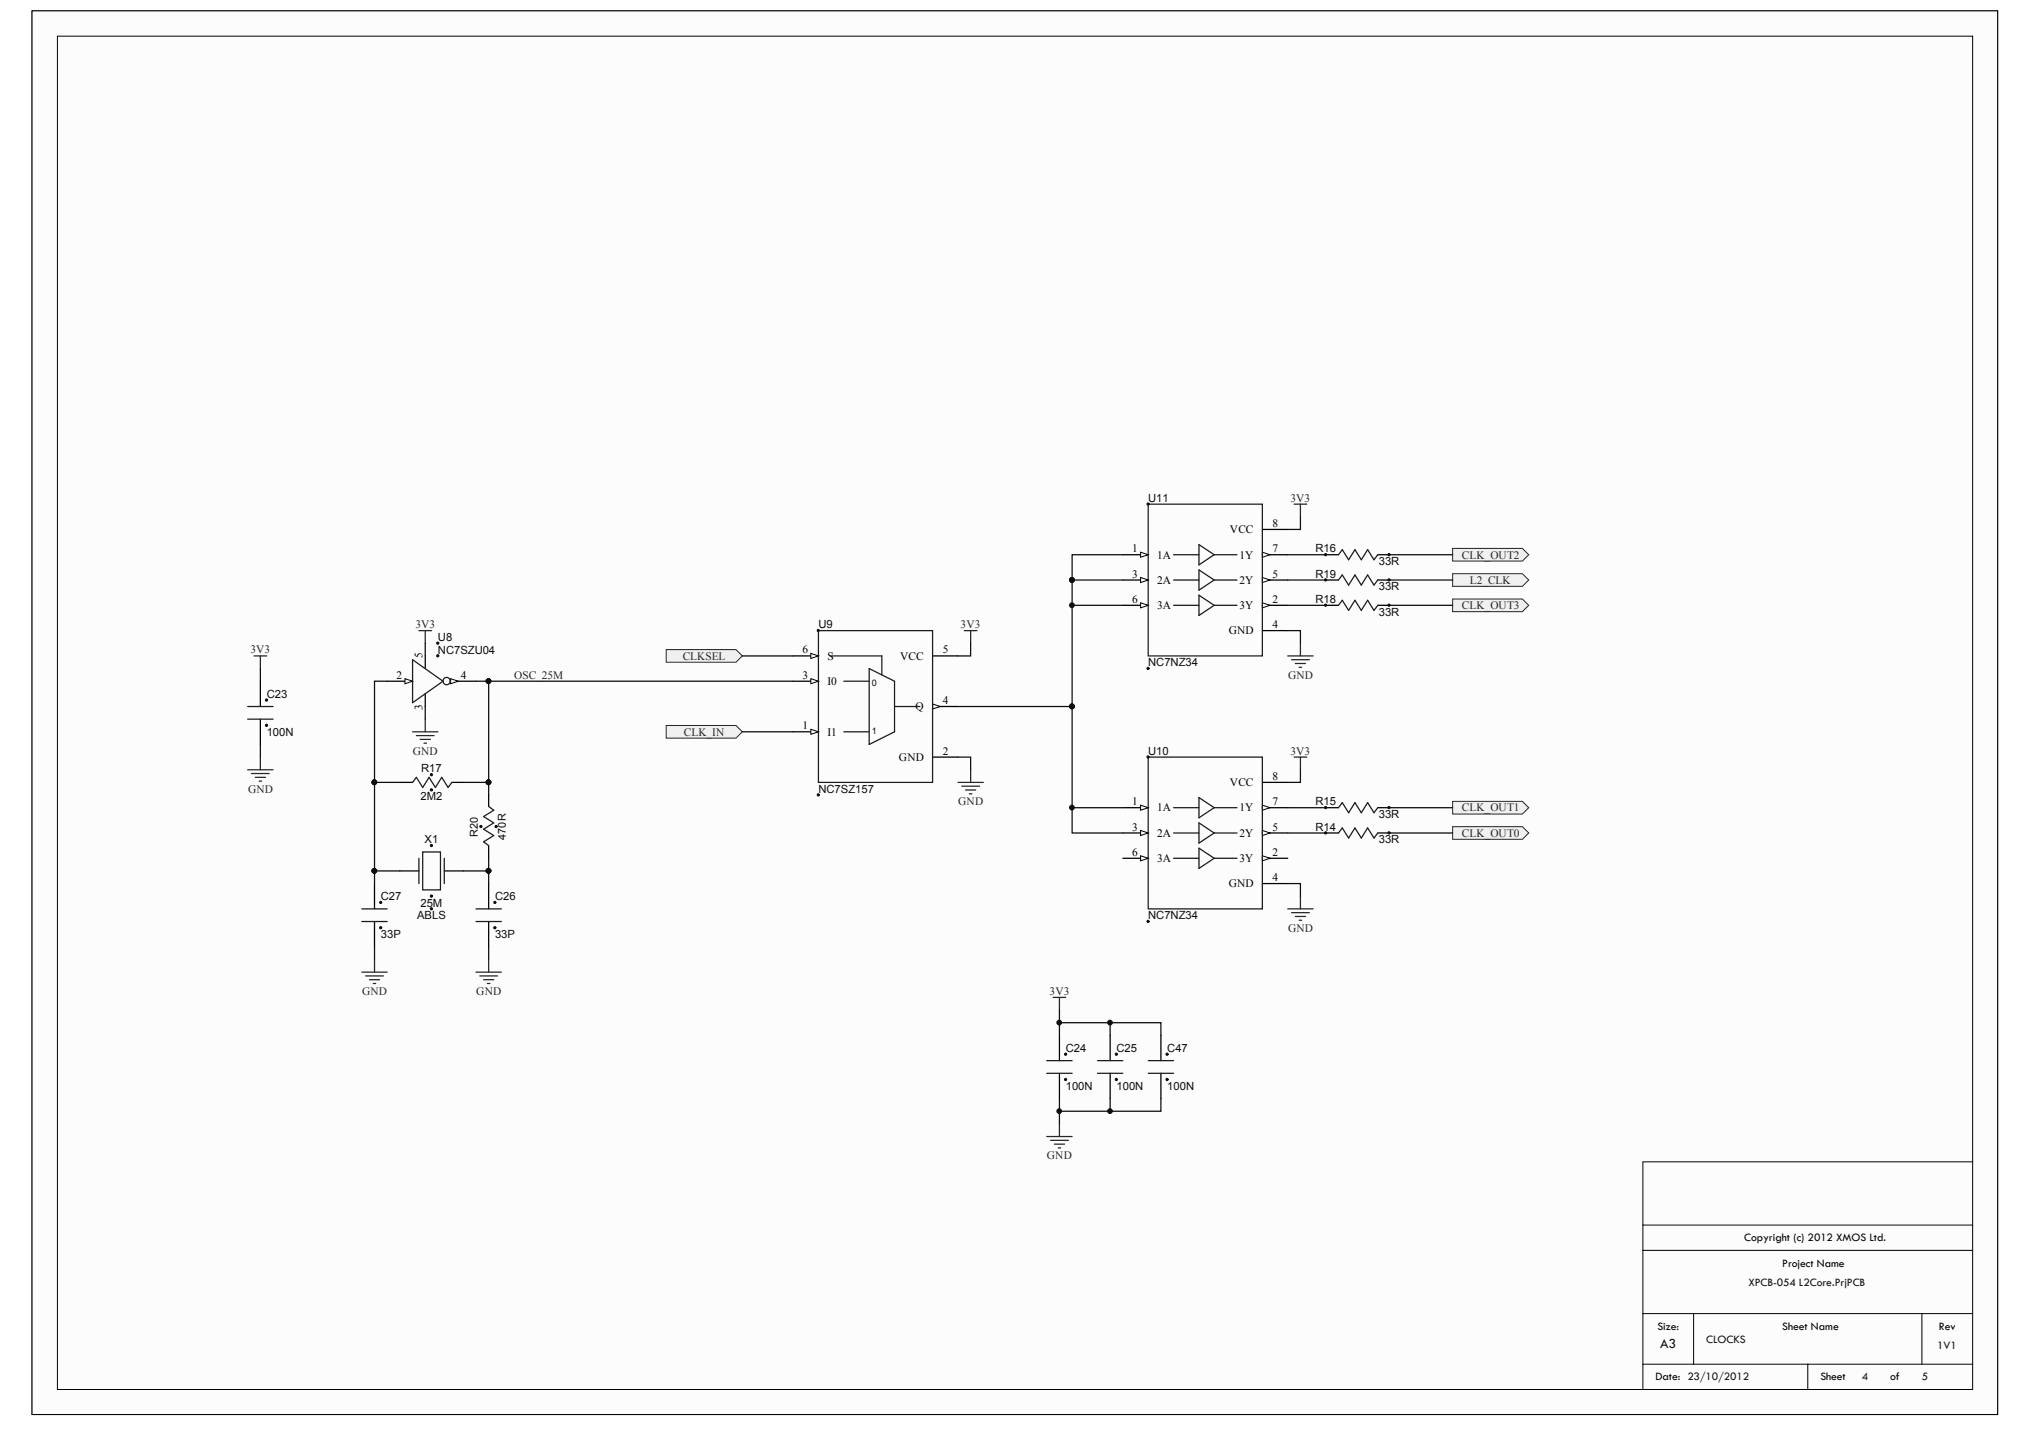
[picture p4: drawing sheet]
<svg xmlns="http://www.w3.org/2000/svg" width="287mm" height="202mm" viewBox="0 0 287 202" stroke-linecap="round" stroke-linejoin="round" font-family="sans-serif">
<path d="M4.5 1.5h277.3v198h-277.3z" fill="#fcfcfc" stroke="#000" stroke-width=".14"/>
<path d="M8.1 5.1h270.2v190.9h-270.2zM278.3 176.4h-46.5v8.9M278.3 172.8h-46.5v3.6M278.3 163.9h-46.5v8.9M231.8 192.4v-7.1h7.1v7.1M238.9 185.3h39.4M255 192.4h-23.2v3.6M271.1 185.3v7.1M278.3 192.4h-23.3v3.6" fill="none" stroke="#000" stroke-width=".14"/>
<path d="M36.7 96.1v3.6M63.6 96.1h3.5M36.7 101.4v3.6" fill="none" stroke="#000" stroke-width=".18"/>
<path d="M34.9 99.7h3.6M34.9 101.4h3.6" fill="none" stroke="#1c1c1c" stroke-width=".18"/>
<g fill="#0e0e0e" stroke="#0e0e0e" stroke-width=".14">
<circle cx="37.6" cy="102.3" r=".16"/>
<circle cx="37.6" cy="98.8" r=".16"/>
</g>
<path d="M35.8 92.5h1.8M36.7 92.5v1.8M34.9 108.6h3.6M35.5 109.1h2.5M36 109.7h1.4M36.6 110.2h.3M36.7 106.8v1.8" fill="none" stroke="#262626" stroke-width=".18"/>
<path d="M36.7 94.3v1.8M36.7 105v1.8" fill="none" stroke="#0e0e0e" stroke-width=".18"/>
<path d="M63.6 95.7l1 .4-1 .4z" fill="#fcfcfc" stroke="#000" stroke-width=".14"/>
<path d="M54.6 96.1h3.6" fill="none" stroke="#000" stroke-width=".18"/>
<path d="M57.1 95.7l1.1 .4-1.1 .4z" fill="#fcfcfc" stroke="#000" stroke-width=".14"/>
<g fill="none" stroke="#000" stroke-width=".18">
<path d="M60 92.5v1.8M60 97.9v1.8M111.9 96.1h3.6M56.4 110.4h1.8M63.7 110.4h1.7M68.9 112.2v1.6M68.9 119.3v1.8M52.8 124.6v3.6M52.8 130v3.6M56.4 122.9h2.7M62.7 122.9h2.7M68.9 124.6v3.6"/>
<path d="M68.9 130v3.6"/>
</g>
<g fill="none" stroke="#1c1c1c" stroke-width=".18">
<path d="M58.2 93.1l4.3 3-4.3 3zM58.2 110.4l.5-.7 .9 1.4 .9-1.4 .9 1.4 .9-1.4 .9 1.4 .5-.7M68.9 113.8l.8 .5-1.5 .9 1.5 .9-1.5 .9 1.5 .9-1.5 .9 .7 .5M51 128.2h3.6M51 130h3.6M59.1 121.1v3.5M59.6 120.2h2.5v5.3h-2.5zM62.7 121.1v3.5M67.1 128.2h3.6M67.1 130h3.6"/>
<circle cx="63" cy="96.1" r=".51"/>
</g>
<g fill="#0e0e0e" stroke="#0e0e0e" stroke-width=".14">
<circle cx="61.8" cy="92.5" r=".16"/>
<circle cx="61.8" cy="90.7" r=".16"/>
<circle cx="60.9" cy="111.4" r=".16"/>
<circle cx="60.9" cy="109.3" r=".16"/>
<circle cx="70" cy="116.6" r=".16"/>
<circle cx="67.8" cy="116.6" r=".16"/>
<circle cx="60.9" cy="126.4" r=".16"/>
<circle cx="60.9" cy="128.2" r=".16"/>
<circle cx="60.9" cy="119.3" r=".16"/>
<circle cx="69.8" cy="130.9" r=".16"/>
<circle cx="69.8" cy="127.3" r=".16"/>
<circle cx="53.7" cy="130.9" r=".16"/>
<circle cx="53.7" cy="127.3" r=".16"/>
<circle cx="68.9" cy="110.3" r=".34"/>
<circle cx="52.8" cy="110.3" r=".34"/>
<circle cx="52.8" cy="122.8" r=".34"/>
<circle cx="68.9" cy="122.8" r=".34"/>
</g>
<path d="M54.6 96.1h-1.8v14.3M60 90.7v1.8M60 99.7v1.7M52.8 110.4h3.6M52.8 110.4v14.2M65.4 110.4h3.5v1.8M52.8 133.6v1.7M52.8 122.9h3.6M65.4 122.9h3.5M68.9 121.1v3.5M68.9 133.6v1.7" fill="none" stroke="#0e0e0e" stroke-width=".18"/>
<g fill="none" stroke="#262626" stroke-width=".18">
<path d="M59.1 89h1.8M60 89v1.7M58.2 103.2h3.6M58.7 103.8h2.5M59.3 104.3h1.4M59.8 104.8h.4M60 101.4v1.8M51 137.1h3.6M51.6 137.7h2.5M52.1 138.2h1.5M52.7 138.7h.3M52.8 135.3v1.8"/>
<path d="M67.1 137.1h3.6M67.7 137.7h2.5M68.2 138.2h1.5M68.8 138.7h.3M68.9 135.3v1.8"/>
</g>
<path d="M114.4 95.7l1.1 .4-1.1 .4z" fill="#fcfcfc" stroke="#000" stroke-width=".14"/>
<path d="M111.9 103.2h3.6" fill="none" stroke="#000" stroke-width=".18"/>
<path d="M114.4 102.9l1.1 .3-1.1 .4z" fill="#fcfcfc" stroke="#000" stroke-width=".14"/>
<path d="M111.9 92.5h3.6" fill="none" stroke="#000" stroke-width=".18"/>
<path d="M114.4 92.2l1.1 .3-1.1 .4z" fill="#fcfcfc" stroke="#000" stroke-width=".14"/>
<path d="M131.6 92.5h3.5M131.6 99.7h3.5" fill="none" stroke="#000" stroke-width=".18"/>
<path d="M131.6 99.3l1 .4-1 .3z" fill="#fcfcfc" stroke="#000" stroke-width=".14"/>
<path d="M131.6 106.8h3.5" fill="none" stroke="#000" stroke-width=".18"/>
<path d="M115.5 89h16.1v21.4h-16.1zM117.3 92.5h7.1v2.7M119 96.1h3.6M122.6 94.3l3.6 1.8v7.1l-3.6 1.8zM126.2 99.7h3.6M119 103.2h3.6" fill="none" stroke="#1c1c1c" stroke-width=".18"/>
<g fill="#0e0e0e" stroke="#0e0e0e" stroke-width=".14">
<circle cx="115.4" cy="112.1" r=".16"/>
<circle cx="115.4" cy="88.9" r=".16"/>
<circle cx="68.9" cy="96.1" r=".34"/>
<circle cx="68.9" cy="110.3" r=".34"/>
</g>
<path d="M67.1 96.1h44.8M68.9 96.1v14.3" fill="none" stroke="#0e0e0e" stroke-width=".18"/>
<g fill="#f0f0f0" stroke="#262626" stroke-width=".14">
<path d="M94 91.6h9.8l.9 .9-.9 .9h-9.8z" fill-rule="evenodd"/>
<path d="M94 102.3h9.8l.9 .9-.9 .9h-9.8z" fill-rule="evenodd"/>
</g>
<path d="M104.7 92.5h7.2M136.9 90.7v1.8h-1.8M104.7 103.2h7.2M135.1 106.8h1.8v1.8" fill="none" stroke="#0e0e0e" stroke-width=".18"/>
<path d="M136 89h1.8M136.9 89v1.7M135.1 110.4h3.6M135.7 110.9h2.5M136.2 111.4h1.5M136.8 112h.3M136.9 108.6v1.8" fill="none" stroke="#262626" stroke-width=".18"/>
<path d="M158.4 113.9h3.6" fill="none" stroke="#000" stroke-width=".18"/>
<path d="M160.9 113.6l1.1 .3-1.1 .4z" fill="#fcfcfc" stroke="#000" stroke-width=".14"/>
<path d="M158.4 121.1h3.6" fill="none" stroke="#000" stroke-width=".18"/>
<path d="M160.9 120.7l1.1 .4-1.1 .3z" fill="#fcfcfc" stroke="#000" stroke-width=".14"/>
<path d="M178.1 110.4h3.6M178.1 113.9h3.6" fill="none" stroke="#000" stroke-width=".18"/>
<path d="M178.1 113.6l1.1 .3-1.1 .4z" fill="#fcfcfc" stroke="#000" stroke-width=".14"/>
<path d="M178.1 117.5h3.6M178.1 124.6h3.6" fill="none" stroke="#000" stroke-width=".18"/>
<path d="M178.1 117.1l1.1 .4-1.1 .4z" fill="#fcfcfc" stroke="#000" stroke-width=".14"/>
<path d="M178.1 121.1h3.6" fill="none" stroke="#000" stroke-width=".18"/>
<path d="M178.1 120.7l1.1 .4-1.1 .3z" fill="#fcfcfc" stroke="#000" stroke-width=".14"/>
<path d="M158.4 117.5h3.6" fill="none" stroke="#000" stroke-width=".18"/>
<path d="M160.9 117.1l1.1 .4-1.1 .4z" fill="#fcfcfc" stroke="#000" stroke-width=".14"/>
<path d="M162 106.8h16.1v21.4h-16.1zM165.6 117.5h3.5M165.6 113.9h3.5M169.1 119.6l2.2 1.5-2.2 1.4zM169.1 112.5l2.2 1.4-2.2 1.5zM169.1 116.1l2.2 1.4-2.2 1.4zM171.3 117.5h3.2M171.3 113.9h3.2M165.6 121.1h3.5M171.3 121.1h3.2" fill="none" stroke="#1c1c1c" stroke-width=".18"/>
<g fill="#0e0e0e" stroke="#0e0e0e" stroke-width=".14">
<circle cx="162" cy="130" r=".16"/>
<circle cx="162" cy="106.8" r=".16"/>
</g>
<path d="M158.4 78.3h3.6" fill="none" stroke="#000" stroke-width=".18"/>
<path d="M160.9 77.9l1.1 .4-1.1 .3z" fill="#fcfcfc" stroke="#000" stroke-width=".14"/>
<path d="M158.4 85.4h3.6" fill="none" stroke="#000" stroke-width=".18"/>
<path d="M160.9 85l1.1 .4-1.1 .3z" fill="#fcfcfc" stroke="#000" stroke-width=".14"/>
<path d="M178.1 74.7h3.6M178.1 78.3h3.6" fill="none" stroke="#000" stroke-width=".18"/>
<path d="M178.1 77.9l1.1 .4-1.1 .3z" fill="#fcfcfc" stroke="#000" stroke-width=".14"/>
<path d="M178.1 89h3.6M178.1 81.8h3.6" fill="none" stroke="#000" stroke-width=".18"/>
<path d="M178.1 81.5l1.1 .3-1.1 .4z" fill="#fcfcfc" stroke="#000" stroke-width=".14"/>
<path d="M178.1 85.4h3.6" fill="none" stroke="#000" stroke-width=".18"/>
<path d="M178.1 85l1.1 .4-1.1 .3z" fill="#fcfcfc" stroke="#000" stroke-width=".14"/>
<path d="M158.4 81.8h3.6" fill="none" stroke="#000" stroke-width=".18"/>
<path d="M160.9 81.5l1.1 .3-1.1 .4z" fill="#fcfcfc" stroke="#000" stroke-width=".14"/>
<g fill="none" stroke="#1c1c1c" stroke-width=".18">
<path d="M162 71.1h16.1v21.4h-16.1zM165.6 78.3h3.5M169.1 76.8l2.2 1.5-2.2 1.4zM171.3 78.3h3.2M188.8 78.3l.6-.8 .9 1.5 .9-1.5 .8 1.5 .9-1.5 .9 1.5 .6-.7M165.6 85.4h3.5M165.6 81.8h3.5M169.1 84l2.2 1.4-2.2 1.4zM169.1 80.4l2.2 1.4-2.2 1.4zM171.3 85.4h3.2M171.3 81.8h3.2M188.8 85.4l.6-.7 .9 1.4 .9-1.4 .8 1.4 .9-1.4 .9 1.4 .6-.7"/>
<path d="M188.8 81.8l.6-.7 .9 1.4 .9-1.4 .8 1.4 .9-1.4 .9 1.4 .6-.7M188.8 117.5l.6-.7 .9 1.4 .9-1.4 .8 1.4 .9-1.4 .9 1.4 .6-.7M188.8 113.9l.6-.7 .9 1.4 .9-1.4 .8 1.4 .9-1.4 .9 1.4 .6-.7M147.7 149.6h3.5M147.7 151.4h3.5M154.8 149.6h3.6M154.8 151.4h3.6M162 149.6h3.6M162 151.4h3.6"/>
</g>
<g fill="#0e0e0e" stroke="#0e0e0e" stroke-width=".14">
<circle cx="162" cy="94.3" r=".16"/>
<circle cx="162" cy="71.1" r=".16"/>
<circle cx="151.2" cy="81.8" r=".34"/>
<circle cx="151.2" cy="85.4" r=".34"/>
<circle cx="151.2" cy="99.6" r=".34"/>
<circle cx="151.2" cy="113.9" r=".34"/>
<circle cx="150.3" cy="152.3" r=".16"/>
<circle cx="150.3" cy="148.7" r=".16"/>
<circle cx="157.5" cy="152.3" r=".16"/>
<circle cx="157.5" cy="148.7" r=".16"/>
<circle cx="164.6" cy="152.3" r=".16"/>
<circle cx="164.6" cy="148.7" r=".16"/>
<circle cx="196" cy="117.5" r=".16"/>
<circle cx="187" cy="117.5" r=".16"/>
<circle cx="196" cy="113.9" r=".16"/>
<circle cx="187" cy="113.9" r=".16"/>
<circle cx="196" cy="78.2" r=".16"/>
<circle cx="187" cy="78.2" r=".16"/>
<circle cx="196" cy="85.4" r=".16"/>
<circle cx="187" cy="85.4" r=".16"/>
<circle cx="196" cy="81.8" r=".16"/>
<circle cx="187" cy="81.8" r=".16"/>
<circle cx="149.4" cy="156.7" r=".34"/>
<circle cx="149.4" cy="144.2" r=".34"/>
<circle cx="156.6" cy="144.2" r=".34"/>
<circle cx="156.6" cy="156.7" r=".34"/>
</g>
<g fill="none" stroke="#0e0e0e" stroke-width=".18">
<path d="M158.4 78.3h-7.2v3.5M181.7 78.3h5.3M183.5 72.9v1.8h-1.8M135.1 99.7h16.1M151.2 99.7v17.8h7.2M151.2 81.8h7.2M151.2 85.4h7.2M151.2 81.8v17.9M181.7 89h1.8v1.7M181.7 81.8h5.3M181.7 85.4h5.3M151.2 113.9h7.2"/>
<path d="M181.7 113.9h5.3M181.7 117.5h5.3M183.5 108.6v1.8h-1.8M181.7 124.6h1.8v1.8M149.5 144.3h14.3v1.7M149.5 142.5v3.5M149.5 155v3.5M156.6 144.3v1.7M156.6 155v1.8M163.8 155v1.8h-14.3"/>
</g>
<g fill="none" stroke="#262626" stroke-width=".18">
<path d="M182.6 71.1h1.8M183.5 71.1v1.8M181.7 92.5h3.5M182.2 93.1h2.5M182.7 93.6h1.5M183.3 94.1h.3M183.5 90.7v1.8M182.6 106.8h1.8M183.5 106.8v1.8M181.7 128.2h3.5M182.2 128.7h2.5M182.7 129.3h1.5"/>
<path d="M183.3 129.8h.3M183.5 126.4v1.8M148.6 140.7h1.8M149.5 140.7v1.8M149.5 158.5v1.8M147.7 160.3h3.5M148.2 160.9h2.5M148.7 161.4h1.5M149.3 161.9h.3"/>
</g>
<g fill="none" stroke="#000" stroke-width=".18">
<path d="M187 78.3h1.8M194.4 78.3h1.6M187 85.4h1.8M187 81.8h1.8M194.4 85.4h1.6M194.4 81.8h1.6M187 117.5h1.8M187 113.9h1.8M194.4 117.5h1.6M194.4 113.9h1.6M149.5 146v3.6M149.5 151.4v3.6"/>
<path d="M156.6 146v3.6M156.6 151.4v3.6M163.8 146v3.6M163.8 151.4v3.6"/>
</g>
<g fill="#f0f0f0" stroke="#262626" stroke-width=".14">
<path d="M204.9 116.6h9.9l.9 .9-.9 .9h-9.9z" fill-rule="evenodd"/>
<path d="M204.9 113h9.9l.9 .9-.9 .9h-9.9z" fill-rule="evenodd"/>
<path d="M204.9 77.4h9.9l.9 .9-.9 .8h-9.9z" fill-rule="evenodd"/>
<path d="M204.9 84.5h9.9l.9 .9-.9 .9h-9.9z" fill-rule="evenodd"/>
<path d="M204.9 80.9h9.9l.9 .9-.9 .9h-9.9z" fill-rule="evenodd"/>
</g>
<path d="M196 78.3h8.9M196 81.8h8.9M196 85.4h8.9M196 113.9h8.9M196 117.5h8.9" fill="none" stroke="#0e0e0e" stroke-width=".18"/>
<text font-size="2" fill="#0e0e0e" x="234.2" y="190.2">A3</text>
<g font-size="1.6" fill="#0e0e0e">
<text x="162" y="70.8">U11</text>
<text x="185.6" y="77.9">R16</text>
<text x="185.6" y="81.5">R19</text>
<text x="194.5" y="79.7">33R</text>
<text x="194.5" y="83.3">33R</text>
<text x="115.5" y="88.6">U9</text>
<text x="185.6" y="85.1">R18</text>
<text x="194.5" y="86.8">33R</text>
<text x="61.8" y="92.2">NC7SZU04</text>
<text x="61.8" y="90.4">U8</text>
<text x="162" y="94">NC7NZ34</text>
<text x="37.6" y="98.4">C23</text>
<text x="37.6" y="103.8">100N</text>
<text x="162" y="106.5">U10</text>
<text x="59.3" y="112.9">2M2</text>
<text x="59.4" y="109">R17</text>
<text x="115.5" y="111.8">NC7SZ157</text>
<text x="185.6" y="113.6">R15</text>
<text x="59.9" y="119">X1</text>
<text x="185.6" y="117.2">R14</text>
<text x="194.5" y="119">33R</text>
<text x="194.5" y="115.4">33R</text>
<text x="53.7" y="127">C27</text>
<text x="58.8" y="129.7">ABLS</text>
<text x="59.3" y="127.9">25M</text>
<text x="69.8" y="127">C26</text>
<text x="162" y="129.7">NC7NZ34</text>
<text x="53.7" y="132.3">33P</text>
<text x="69.8" y="132.3">33P</text>
<text x="150.4" y="148.4">C24</text>
<text x="157.5" y="148.4">C25</text>
<text x="164.7" y="148.4">C47</text>
<text x="150.4" y="153.7">100N</text>
<text x="157.5" y="153.7">100N</text>
<text x="164.7" y="153.7">100N</text>
<text x="246.7" y="181.4">XPCB-054 L2Core.PrjPCB</text>
<text x="240.7" y="189.4">CLOCKS</text>
<text x="273.3" y="190.3">1V1</text>
<text x="262.6" y="194.7">4</text>
<text x="271.1" y="194.7">5</text>
</g>
<g font-size="1.6" fill="#262626">
<text x="182.1" y="70.7">3V3</text>
<text x="206.2" y="78.8">CLK_OUT2</text>
<text x="207.4" y="82.4">L2_CLK</text>
<text x="58.6" y="88.6">3V3</text>
<text x="135.5" y="88.6">3V3</text>
<text x="206.2" y="86">CLK_OUT3</text>
<text x="35.3" y="92.2">3V3</text>
<text x="72.5" y="95.8">OSC_25M</text>
<text x="96.3" y="93">CLKSEL</text>
<text x="181.7" y="95.8">GND</text>
<text x="58.2" y="106.4">GND</text>
<text x="96.5" y="103.8">CLK_IN</text>
<text x="182.1" y="106.4">3V3</text>
<text x="35" y="111.8">GND</text>
<text x="135.2" y="113.6">GND</text>
<text x="206.2" y="118.1">CLK_OUT0</text>
<text x="206.2" y="114.5">CLK_OUT1</text>
<text x="181.7" y="131.4">GND</text>
<text x="51.1" y="140.4">GND</text>
<text x="67.2" y="140.4">GND</text>
<text x="148.1" y="140.4">3V3</text>
<text x="147.7" y="163.5">GND</text>
</g>
<g font-size="1.6">
<text x="159.7" y="77.9">1</text>
<text x="173.5" y="75.2">VCC</text>
<text x="179.5" y="74.3">8</text>
<text x="179.5" y="77.9">7</text>
<text x="159.7" y="81.5">3</text>
<text x="163.2" y="78.8">1A</text>
<text x="163.2" y="82.4">2A</text>
<text x="174.9" y="78.8">1Y</text>
<text x="174.9" y="82.4">2Y</text>
<text x="179.5" y="81.5">5</text>
<text x="159.7" y="85">6</text>
<text x="163.2" y="86">3A</text>
<text x="173.3" y="89.5">GND</text>
<text x="174.9" y="86">3Y</text>
<text x="179.5" y="88.6">4</text>
<text x="179.5" y="85">2</text>
<text x="56" y="95.8">2</text>
<text x="59.6" y="92.9" transform="rotate(-90 59.6 92.9)">5</text>
<text x="65" y="95.8">4</text>
<text x="113.2" y="95.8">3</text>
<text x="113.2" y="92.2">6</text>
<text x="116.7" y="93">S</text>
<text x="127" y="93">VCC</text>
<text x="133" y="92.2">5</text>
<text x="59.6" y="100.1" transform="rotate(-90 59.6 100.1)">3</text>
<text x="116.7" y="96.6">I0</text>
<text x="129.1" y="100.2">Q</text>
<text x="133" y="99.3">4</text>
<text x="113.2" y="102.9">1</text>
<text x="116.7" y="103.8">I1</text>
<text x="126.8" y="107.3">GND</text>
<text x="133" y="106.4">2</text>
<text x="159.7" y="113.6">1</text>
<text x="173.5" y="110.9">VCC</text>
<text x="179.5" y="110">8</text>
<text x="179.5" y="113.6">7</text>
<text x="159.7" y="117.2">3</text>
<text x="163.2" y="114.5">1A</text>
<text x="163.2" y="118.1">2A</text>
<text x="174.9" y="114.5">1Y</text>
<text x="174.9" y="118.1">2Y</text>
<text x="179.5" y="117.2">5</text>
<text x="159.7" y="120.7">6</text>
<text x="163.2" y="121.6">3A</text>
<text x="173.3" y="125.2">GND</text>
<text x="174.9" y="121.6">3Y</text>
<text x="179.5" y="124.3">4</text>
<text x="179.5" y="120.7">2</text>
<text x="246.1" y="175.1">Copyright (c) 2012 XMOS Ltd.</text>
<text x="251.4" y="178.7">Project Name</text>
<text x="233.8" y="187.6">Size:</text>
<text x="251.4" y="187.6">Sheet Name</text>
<text x="273.5" y="187.6">Rev</text>
<text x="233.6" y="194.7">Date: 23/10/2012</text>
<text x="256.8" y="194.7">Sheet</text>
<text x="266.7" y="194.7">of</text>
</g>
<g font-size="1.5" fill="#0e0e0e">
<text x="67.4" y="118.1" transform="rotate(-90 67.4 118.1)">R20</text>
<text x="71.4" y="118.5" transform="rotate(-90 71.4 118.5)">470R</text>
</g>
<g font-size="1.3" fill="#0e0e0e">
<text x="123" y="96.7">0</text>
<text x="123" y="103.5">1</text>
</g>
</svg>
